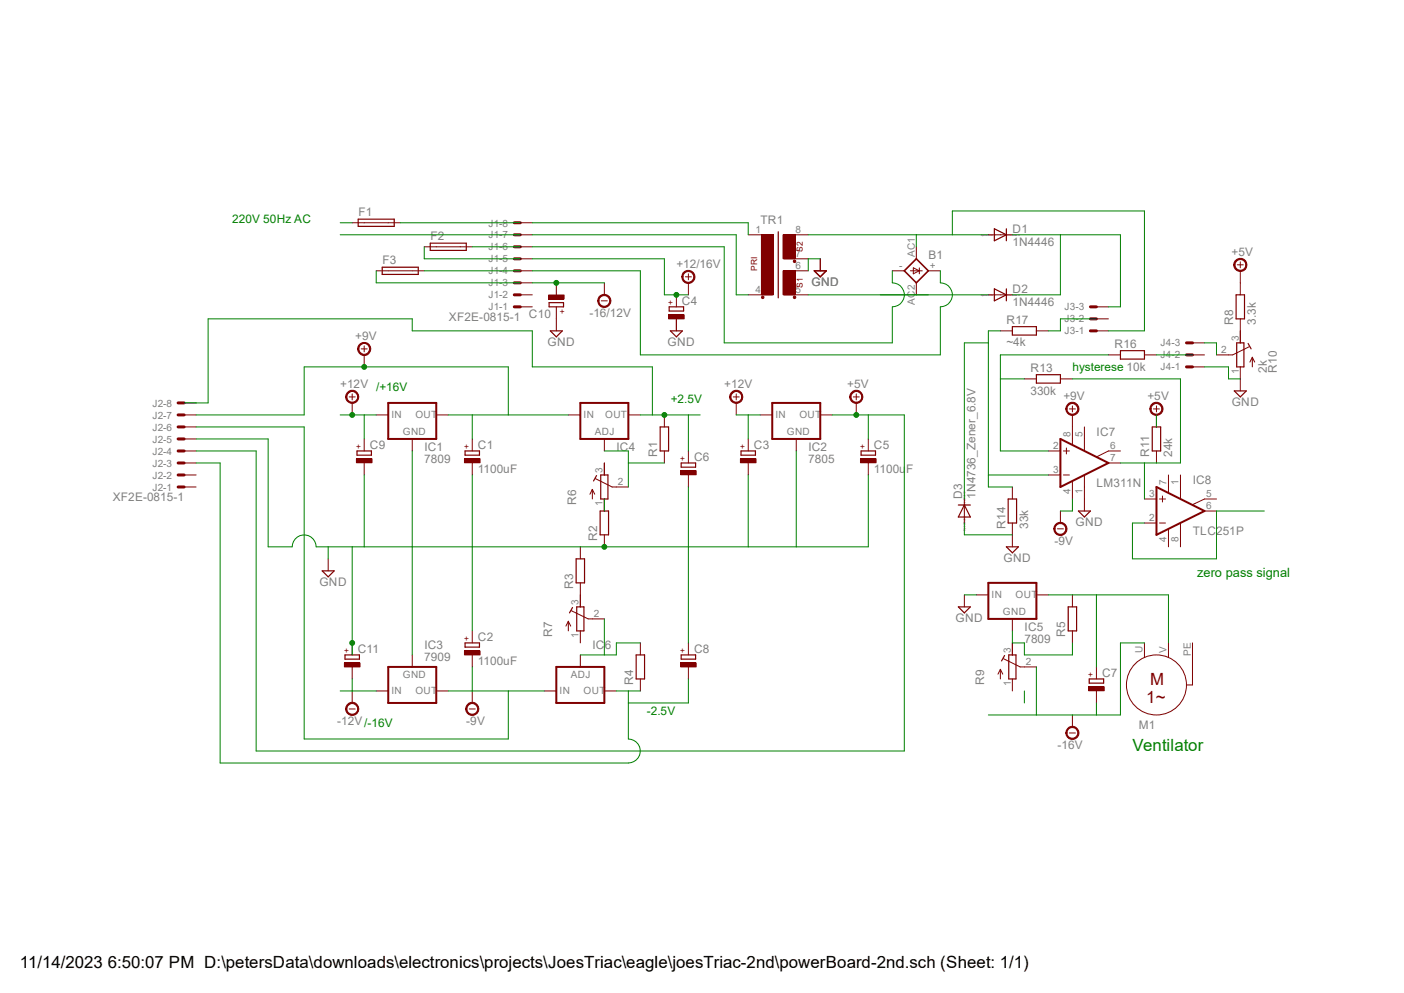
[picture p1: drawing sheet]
<svg xmlns="http://www.w3.org/2000/svg" width="297mm" height="210mm" viewBox="0 0 297 210" stroke-linecap="round" stroke-linejoin="round" font-family="sans-serif">
<path d="M164.6 49v14" fill="none" stroke="#800000" stroke-width=".25"/>
<path d="M161.2 62.7h.3v.4h-.3z" fill-rule="evenodd" fill="#800000"/>
<path d="M161.2 62.7h.3v.4h-.3z" fill="none" stroke="#800000" stroke-width=".21"/>
<path d="M167.9 62.7h.4v.4h-.4z" fill-rule="evenodd" fill="#800000"/>
<path d="M167.9 62.7h.4v.4h-.4z" fill="none" stroke="#800000" stroke-width=".21"/>
<path d="M167.9 55.1h.4v.4h-.4z" fill-rule="evenodd" fill="#800000"/>
<path d="M167.9 55.1h.4v.4h-.4z" fill="none" stroke="#800000" stroke-width=".21"/>
<path d="M161.1 49.7h2.5v12.7h-2.5z" fill-rule="evenodd" fill="#800000"/>
<path d="M161.1 49.7h2.5v12.7h-2.5z" fill="none" stroke="#800000" stroke-width=".21"/>
<path d="M165.7 49.7h2.5v5h-2.5z" fill-rule="evenodd" fill="#800000"/>
<path d="M165.7 49.7h2.5v5h-2.5z" fill="none" stroke="#800000" stroke-width=".21"/>
<path d="M165.7 57.3h2.5v5.1h-2.5z" fill-rule="evenodd" fill="#800000"/>
<g fill="none" stroke="#800000" stroke-width=".21">
<path d="M74.5 47.1h10.2M79.6 57.3h10.1M89.7 52.2h10.2M110.1 49.7h2.5M110.1 57.3h2.5M110.1 54.7h2.5M110.1 59.8h2.5M110.1 52.2h2.5M110.1 47.1h2.5M145 58.5h1.3M145.6 57.9v1.3M158.3 49.7h5.1"/>
<path d="M165.7 57.3h2.5v5.1h-2.5zM165.9 49.7h5.1M165.9 57.3h5.1M165.9 54.7h5.1M173.5 54.7v2.6M188.8 57.3h2.5M192.6 57.3h2.5M193.2 56.6l1.3 .7-1.3 .6zM193.8 52.2v2.5M193.8 59.8v2.6M194.5 56.6v1.3M196.4 57.3h2.5"/>
<path d="M110.1 62.4h2.5M110.1 64.9h2.5M158.3 62.4h5.1M165.9 62.4h5.1"/>
</g>
<path d="M108.8 59.8h1.3M108.8 57.3h1.3M108.8 54.7h1.3M108.8 52.2h1.3M108.8 49.7h1.3M108.8 47.1h1.3M108.8 64.9h1.3M108.8 62.4h1.3" fill="none" stroke="#800000" stroke-width=".64"/>
<path d="M191.3 57.3l2.5-2.6 2.6 2.6-2.6 2.5z" fill="none" stroke="#800000" stroke-width=".34"/>
<path d="M75.8 46.4h7.6v1.5h-7.6zM80.9 56.5h7.6v1.5h-7.6zM91 51.4h7.6v1.6h-7.6zM172.3 57.3h2.5l-1.3 1.2z" fill="none" stroke="#800000" stroke-width=".25"/>
<path d="M144.5 57.7a1.41 1.41 0 0 1 2.3 0 1.41 1.41 0 0 1-.7 2.2 1.41 1.41 0 0 1-1.9-1.4h.3a1.15 1.15 0 0 1 1.7-.9 1.15 1.15 0 0 1 .2 1.9 1.15 1.15 0 0 1-1.9-.5v-.5h-.3z" fill-rule="evenodd" fill="#800000"/>
<path d="M144.5 57.7a1.41 1.41 0 0 1 2.3 0 1.41 1.41 0 0 1-.7 2.2 1.41 1.41 0 0 1-1.9-1.4h.3a1.15 1.15 0 0 1 1.7-.9 1.15 1.15 0 0 1 .2 1.9 1.15 1.15 0 0 1-1.9-.5v-.5h-.3zM145.6 59.8v2.6M73.9 83.9h1.2M74.5 83.3v1.3" fill="none" stroke="#800000" stroke-width=".21"/>
<path d="M73.4 83.1a1.39 1.39 0 0 1 2.3 .1 1.39 1.39 0 0 1-.8 2.1 1.39 1.39 0 0 1-1.8-1.4h.3a1.15 1.15 0 0 1 1.5-1.1 1.15 1.15 0 0 1 .4 1.9 1.15 1.15 0 0 1-1.9-.4v-.4h-.3z" fill-rule="evenodd" fill="#800000"/>
<path d="M73.4 83.1a1.39 1.39 0 0 1 2.3 .1 1.39 1.39 0 0 1-.8 2.1 1.39 1.39 0 0 1-1.8-1.4h.3a1.15 1.15 0 0 1 1.5-1.1 1.15 1.15 0 0 1 .4 1.9 1.15 1.15 0 0 1-1.9-.4v-.4h-.3zM74.5 85.2v2.6M73.9 149.9h1.2" fill="none" stroke="#800000" stroke-width=".21"/>
<path d="M73.4 149.1a1.39 1.39 0 0 1 2.3 .1 1.39 1.39 0 0 1-.8 2.1 1.39 1.39 0 0 1-1.8-1.4h.3a1.15 1.15 0 0 1 1.5-1.1 1.15 1.15 0 0 1 .4 1.9 1.15 1.15 0 0 1-1.9-.4v-.4h-.3z" fill-rule="evenodd" fill="#800000"/>
<g fill="none" stroke="#800000" stroke-width=".21">
<path d="M38.9 87.8h2.6M38.9 97.9h2.6M38.9 95.4h2.6M38.9 92.8h2.6M38.9 90.3h2.6M38.9 85.2h2.6M79.6 87.8h2.5M87.2 92.8v2.6M92.3 87.8h2.5M155.1 83.9h1.3M155.7 83.3v1.3M160.8 87.8h2.6"/>
<path d="M168.4 92.8v2.6M173.5 87.8h2.6M38.9 103h2.6M38.9 100.5h2.6M69.4 118.2v2.5M87.2 138.5v2.6M73.4 149.1a1.39 1.39 0 0 1 2.3 .1 1.39 1.39 0 0 1-.8 2.1 1.39 1.39 0 0 1-1.8-1.4h.3a1.15 1.15 0 0 1 1.5-1.1 1.15 1.15 0 0 1 .4 1.9 1.15 1.15 0 0 1-1.9-.4v-.4h-.3zM74.5 146.1v2.6M79.6 146.1h2.5M92.3 146.1h2.5"/>
</g>
<path d="M68.2 120.7h2.5l-1.3 1.3z" fill="none" stroke="#800000" stroke-width=".25"/>
<path d="M82.1 85.2h10.2v7.6h-10.2zM163.4 85.2h10.1v7.6h-10.1zM82.1 141.1h10.2v7.6h-10.2z" fill="none" stroke="#800000" stroke-width=".42"/>
<path d="M37.7 97.9h1.2M37.7 95.4h1.2M37.7 92.8h1.2M37.7 90.3h1.2M37.7 87.8h1.2M37.7 85.2h1.2M37.7 103h1.2M37.7 100.5h1.2" fill="none" stroke="#800000" stroke-width=".64"/>
<path d="M154.7 83.1a1.39 1.39 0 0 1 2.2 .1 1.39 1.39 0 0 1-.8 2.1 1.39 1.39 0 0 1-1.8-1.4h.3a1.15 1.15 0 0 1 1.6-1.1 1.15 1.15 0 0 1 .4 1.9 1.15 1.15 0 0 1-1.9-.4l-.1-.4h-.3z" fill-rule="evenodd" fill="#800000"/>
<path d="M76.4 73.8h1.3M77 73.2v1.2M154.7 83.1a1.39 1.39 0 0 1 2.2 .1 1.39 1.39 0 0 1-.8 2.1 1.39 1.39 0 0 1-1.8-1.4h.3a1.15 1.15 0 0 1 1.6-1.1 1.15 1.15 0 0 1 .4 1.9 1.15 1.15 0 0 1-1.9-.4l-.1-.4h-.3zM155.7 85.2v2.6" fill="none" stroke="#800000" stroke-width=".21"/>
<path d="M76 72.9a1.39 1.39 0 0 1 2.2 .2 1.39 1.39 0 0 1-.8 2 1.39 1.39 0 0 1-1.8-1.3h.3a1.13 1.13 0 0 1 1.5-1.1 1.13 1.13 0 0 1 .4 1.8 1.13 1.13 0 0 1-1.8-.3l-.1-.4h-.3z" fill-rule="evenodd" fill="#800000"/>
<path d="M76 72.9a1.39 1.39 0 0 1 2.2 .2 1.39 1.39 0 0 1-.8 2 1.39 1.39 0 0 1-1.8-1.3h.3a1.13 1.13 0 0 1 1.5-1.1 1.13 1.13 0 0 1 .4 1.8 1.13 1.13 0 0 1-1.8-.3l-.1-.4h-.3zM77 75.1v2.5M99.3 149.9h1.2" fill="none" stroke="#800000" stroke-width=".21"/>
<path d="M98.8 149.1a1.39 1.39 0 0 1 2.3 .1 1.39 1.39 0 0 1-.8 2.1 1.39 1.39 0 0 1-1.8-1.4h.3a1.13 1.13 0 0 1 1.5-1.1 1.13 1.13 0 0 1 .4 1.9 1.13 1.13 0 0 1-1.9-.4v-.4h-.3z" fill-rule="evenodd" fill="#800000"/>
<g fill="none" stroke="#800000" stroke-width=".21">
<path d="M120.2 87.8h2.6M127.8 92.8v2.6M132.9 87.8h2.6M140.5 87.8v2.5M140.5 95.4v2.5M122.8 115.7v2.5M127.8 105.5v2.6M127.8 113.1v2.6M122.8 123.3v2.5M122.8 138.5v2.6M135.5 136v2.5M242.1 136v3"/>
<path d="M247.2 136v3M252.3 136v8.9h-1.2M98.8 149.1a1.39 1.39 0 0 1 2.3 .1 1.39 1.39 0 0 1-.8 2.1 1.39 1.39 0 0 1-1.8-1.4h.3a1.13 1.13 0 0 1 1.5-1.1 1.13 1.13 0 0 1 .4 1.9 1.13 1.13 0 0 1-1.9-.4v-.4h-.3zM99.9 146.1v2.6M115.1 146.1h2.6M127.8 146.1h2.6M135.5 143.6v2.5"/>
<circle cx="244.6" cy="144.9" r="6.4"/>
</g>
<path d="M122.8 85.2h10.1v7.6h-10.1zM117.7 141.1h10.1v7.6h-10.1z" fill="none" stroke="#800000" stroke-width=".42"/>
<path d="M98.4 95.4h3v.9h-3zM139.7 90.3h1.7v5.1h-1.7zM121.9 118.2h1.8v5.1h-1.8zM127 108.1h1.7v5h-1.7zM134.6 138.5h1.8v5.1h-1.8z" fill="none" stroke="#800000" stroke-width=".25"/>
<path d="M98.3 97h3.3v.9h-3.3z" fill-rule="evenodd" fill="#800000"/>
<path d="M98.3 97h3.3v.9h-3.3zM99.9 92.8v2.6M99.9 97.9v2.6" fill="none" stroke="#800000" stroke-width=".21"/>
<path d="M98.4 136h3v.9h-3z" fill="none" stroke="#800000" stroke-width=".25"/>
<path d="M98.3 137.7h3.3v.8h-3.3z" fill-rule="evenodd" fill="#800000"/>
<path d="M98.3 137.7h3.3v.8h-3.3zM99.9 133.4v2.6M99.9 138.5v2.6" fill="none" stroke="#800000" stroke-width=".21"/>
<path d="M156.8 95.4h3v.9h-3z" fill="none" stroke="#800000" stroke-width=".25"/>
<path d="M156.6 97h3.3v.9h-3.3z" fill-rule="evenodd" fill="#800000"/>
<path d="M156.6 97h3.3v.9h-3.3zM158.3 92.8v2.6M158.3 97.9v2.6" fill="none" stroke="#800000" stroke-width=".21"/>
<path d="M144.1 97.9h3.1v.9h-3.1z" fill="none" stroke="#800000" stroke-width=".25"/>
<path d="M144 99.6h3.3v.8h-3.3z" fill-rule="evenodd" fill="#800000"/>
<path d="M144 99.6h3.3v.8h-3.3zM145.6 95.4v2.5M145.6 100.5v2.5" fill="none" stroke="#800000" stroke-width=".21"/>
<path d="M144.1 138.5h3.1v.9h-3.1z" fill="none" stroke="#800000" stroke-width=".25"/>
<path d="M144 140.2h3.3v.9h-3.3z" fill-rule="evenodd" fill="#800000"/>
<path d="M145.6 136v2.5M144 140.2h3.3v.9h-3.3zM145.6 141.1v2.5" fill="none" stroke="#800000" stroke-width=".21"/>
<path d="M75.5 95.4h3.1v.9h-3.1z" fill="none" stroke="#800000" stroke-width=".25"/>
<path d="M75.4 97h3.3v.9h-3.3z" fill-rule="evenodd" fill="#800000"/>
<path d="M75.4 97h3.3v.9h-3.3zM77 92.8v2.6M77 97.9v2.6" fill="none" stroke="#800000" stroke-width=".21"/>
<path d="M73 138.5h3v.9h-3z" fill="none" stroke="#800000" stroke-width=".25"/>
<path d="M72.9 140.2h3.3v.9h-3.3z" fill-rule="evenodd" fill="#800000"/>
<path d="M180.5 83.9h1.3M181.1 83.3v1.3M74.5 136v2.5M72.9 140.2h3.3v.9h-3.3zM74.5 141.1v2.5" fill="none" stroke="#800000" stroke-width=".21"/>
<path d="M180.1 83.1a1.39 1.39 0 0 1 2.2 .1 1.39 1.39 0 0 1-.8 2.1 1.39 1.39 0 0 1-1.8-1.4h.3a1.15 1.15 0 0 1 1.6-1.1 1.15 1.15 0 0 1 .4 1.9 1.15 1.15 0 0 1-1.9-.4l-.1-.4h-.3z" fill-rule="evenodd" fill="#800000"/>
<path d="M180.1 83.1a1.39 1.39 0 0 1 2.2 .1 1.39 1.39 0 0 1-.8 2.1 1.39 1.39 0 0 1-1.8-1.4h.3a1.15 1.15 0 0 1 1.6-1.1 1.15 1.15 0 0 1 .4 1.9 1.15 1.15 0 0 1-1.9-.4l-.1-.4h-.3zM181.1 85.2v2.6" fill="none" stroke="#800000" stroke-width=".21"/>
<path d="M182.2 95.4h3v.9h-3z" fill="none" stroke="#800000" stroke-width=".25"/>
<path d="M182 97h3.3v.9h-3.3z" fill-rule="evenodd" fill="#800000"/>
<path d="M182 97h3.3v.9h-3.3zM183.7 92.8v2.6M183.7 97.9v2.6M204 125.8v2.6M206.5 125.8h2.6M214.2 130.9v2.5M219.2 125.8h2.6M226.2 155h1.3" fill="none" stroke="#800000" stroke-width=".21"/>
<path d="M209.1 123.3h10.1v7.6h-10.1z" fill="none" stroke="#800000" stroke-width=".42"/>
<path d="M202.7 128.4h2.6l-1.3 1.2z" fill="none" stroke="#800000" stroke-width=".25"/>
<path d="M225.8 154.1a1.39 1.39 0 0 1 2.2 .2 1.39 1.39 0 0 1-.8 2.1 1.39 1.39 0 0 1-1.7-1.4h.2a1.15 1.15 0 0 1 1.7-.9 1.15 1.15 0 0 1 .2 1.9 1.15 1.15 0 0 1-1.8-.6l-.1-.4h-.2z" fill-rule="evenodd" fill="#800000"/>
<path d="M212.3 139.3l3.5 1.8h3.4M214.2 136v2.5M226.9 125.8v2.6M226.9 133.4v2.6M211.6 141.6v2M211.6 141.6l-.5 1M211.6 141.6l.5 1M214.2 143.6v2.5M225.8 154.1a1.39 1.39 0 0 1 2.2 .2 1.39 1.39 0 0 1-.8 2.1 1.39 1.39 0 0 1-1.7-1.4h.2a1.15 1.15 0 0 1 1.7-.9 1.15 1.15 0 0 1 .2 1.9 1.15 1.15 0 0 1-1.8-.6l-.1-.4h-.2zM226.9 151.2v2.6" fill="none" stroke="#800000" stroke-width=".21"/>
<path d="M141.6 64.9h3v.9h-3zM212.5 138.6l-.6 1.2M213.4 138.5h1.5v5.1h-1.5zM226 128.4h1.8v5h-1.8z" fill="none" stroke="#800000" stroke-width=".25"/>
<path d="M141.4 66.6h3.3v.8h-3.3z" fill-rule="evenodd" fill="#800000"/>
<path d="M141.4 66.6h3.3v.8h-3.3zM143.1 62.4v2.5M143.1 67.4v2.6" fill="none" stroke="#800000" stroke-width=".21"/>
<path d="M116.2 64h3v.9h-3zM141.8 70h2.6l-1.3 1.2z" fill="none" stroke="#800000" stroke-width=".25"/>
<path d="M116 62.4h3.3v.8h-3.3z" fill-rule="evenodd" fill="#800000"/>
<path d="M117.7 59.8v2.6M116 62.4h3.3v.8h-3.3zM117.7 64.9v5.1M127.2 63.6h1.3" fill="none" stroke="#800000" stroke-width=".21"/>
<path d="M116.4 70h2.6l-1.3 1.2z" fill="none" stroke="#800000" stroke-width=".25"/>
<path d="M126.7 62.7a1.4 1.4 0 0 1 2.3 .1 1.4 1.4 0 0 1-.7 2.1 1.4 1.4 0 0 1-1.9-1.3h.3a1.15 1.15 0 0 1 1.7-.9 1.15 1.15 0 0 1 .2 1.9 1.15 1.15 0 0 1-1.9-.6v-.4h-.3z" fill-rule="evenodd" fill="#800000"/>
<path d="M127.8 59.8v2.6M126.7 62.7a1.4 1.4 0 0 1 2.3 .1 1.4 1.4 0 0 1-.7 2.1 1.4 1.4 0 0 1-1.9-1.3h.3a1.15 1.15 0 0 1 1.7-.9 1.15 1.15 0 0 1 .2 1.9 1.15 1.15 0 0 1-1.9-.6v-.4h-.3z" fill="none" stroke="#800000" stroke-width=".21"/>
<path d="M230.4 143.6h3.1v.9h-3.1z" fill="none" stroke="#800000" stroke-width=".25"/>
<path d="M230.3 145.2h3.3v.9h-3.3z" fill-rule="evenodd" fill="#800000"/>
<g fill="none" stroke="#800000" stroke-width=".21">
<path d="M209.1 49.7h5.1M261.7 56h1.3M262.4 55.4v1.2M262.4 59.8v2.6M209.1 62.4h5.1M262.4 67.4v5.1M262.4 77.6v2.5M264.3 73.3l-3.5 1.8h-3.5M264.9 75.6v2M264.9 75.6l.5 1M264.9 75.6l-.5 1M127.8 97.9v2.6"/>
<path d="M221.8 95.4h2.5M225 95.4h1.2M225.6 94.7v1.3M226.9 90.3v3.7M229.4 90.3v5M234.5 97.9h2.5M237 95.4h-2.5l-2.5 1.2M125.3 103.5v2M125.3 103.5l-.5 1M125.3 103.5l.5 1M125.9 101.2l3.6 1.8h3.4M127.8 105.5v2.6"/>
<path d="M221.8 100.5h2.5M225 100.5h1.2M226.9 101.8v3.7M229.4 100.5v5M120.2 131.4v2M120.2 131.4l-.5 1M120.2 131.4l.5 1M120.9 129.2l3.5 1.7h3.4M122.8 125.8v2.6M122.8 133.4v2.6M230.3 145.2h3.3v.9h-3.3zM231.9 141.1v2.5"/>
<path d="M231.9 146.1v2.6"/>
</g>
<path d="M210.4 48.4l2.5 1.3-2.5 1.2zM212.9 48.4v2.5M210.4 61.1l2.5 1.3-2.5 1.2zM212.9 61.1v2.5M261.5 62.4h1.8v5h-1.8zM261.6 72.5h1.5v5.1h-1.5zM264 72.6l.7 1.2M126.2 100.6l-.6 1.1M127.1 100.5h1.5v5h-1.5zM121.1 128.5l-.6 1.1M122 128.4h1.5v5h-1.5z" fill="none" stroke="#800000" stroke-width=".25"/>
<path d="M224.3 92.8l10.2 5.1-10.2 5.1z" fill="none" stroke="#800000" stroke-width=".42"/>
<path d="M261.3 55.1a1.4 1.4 0 0 1 2.3 .2 1.4 1.4 0 0 1-.8 2.1 1.4 1.4 0 0 1-1.8-1.4h.2a1.15 1.15 0 0 1 1.6-1.1 1.15 1.15 0 0 1 .4 1.9 1.15 1.15 0 0 1-1.9-.4l-.1-.4h-.2z" fill-rule="evenodd" fill="#800000"/>
<path d="M261.3 55.1a1.4 1.4 0 0 1 2.3 .2 1.4 1.4 0 0 1-.8 2.1 1.4 1.4 0 0 1-1.8-1.4h.2a1.15 1.15 0 0 1 1.6-1.1 1.15 1.15 0 0 1 .4 1.9 1.15 1.15 0 0 1-1.9-.4l-.1-.4h-.2zM262.4 57.3v2.5M226.2 86.5h1.3M226.9 85.9v1.2M262.4 80.1v2.6" fill="none" stroke="#800000" stroke-width=".21"/>
<path d="M261.1 82.7h2.6l-1.3 1.2z" fill="none" stroke="#800000" stroke-width=".25"/>
<path d="M225.8 85.6a1.39 1.39 0 0 1 2.2 .2 1.39 1.39 0 0 1-.8 2 1.39 1.39 0 0 1-1.7-1.3h.2a1.15 1.15 0 0 1 1.7-1 1.15 1.15 0 0 1 .2 1.9 1.15 1.15 0 0 1-1.8-.5l-.1-.4h-.2z" fill-rule="evenodd" fill="#800000"/>
<path d="M225.8 85.6a1.39 1.39 0 0 1 2.2 .2 1.39 1.39 0 0 1-.8 2 1.39 1.39 0 0 1-1.7-1.3h.2a1.15 1.15 0 0 1 1.7-1 1.15 1.15 0 0 1 .2 1.9 1.15 1.15 0 0 1-1.8-.5l-.1-.4h-.2zM226.9 87.8v2.5M223.7 111.8h1.3" fill="none" stroke="#800000" stroke-width=".21"/>
<path d="M223.3 111a1.4 1.4 0 0 1 2.2 .1 1.4 1.4 0 0 1-.8 2.1 1.4 1.4 0 0 1-1.8-1.4h.3a1.15 1.15 0 0 1 1.7-.9 1.15 1.15 0 0 1 .2 1.9 1.15 1.15 0 0 1-1.9-.5v-.5h-.3z" fill-rule="evenodd" fill="#800000"/>
<path d="M244 86.5h1.3M244.6 85.9v1.2M223.3 111a1.4 1.4 0 0 1 2.2 .1 1.4 1.4 0 0 1-.8 2.1 1.4 1.4 0 0 1-1.8-1.4h.3a1.15 1.15 0 0 1 1.7-.9 1.15 1.15 0 0 1 .2 1.9 1.15 1.15 0 0 1-1.9-.5v-.5h-.3zM224.3 108.1v2.5" fill="none" stroke="#800000" stroke-width=".21"/>
<path d="M243.5 85.6a1.4 1.4 0 0 1 2.3 .1 1.4 1.4 0 0 1-.7 2.1 1.4 1.4 0 0 1-1.9-1.3h.3a1.15 1.15 0 0 1 1.7-1 1.15 1.15 0 0 1 .2 1.9 1.15 1.15 0 0 1-1.9-.5v-.4h-.3z" fill-rule="evenodd" fill="#800000"/>
<g fill="none" stroke="#800000" stroke-width=".21">
<path d="M211.6 70h2.6M219.2 70h2.6M231.9 70h2.6M231.9 67.4h2.6M231.9 64.9h2.6M234.5 75.1h2.5M242.1 75.1h2.5M252.3 75.1h2.5M252.3 77.6h2.5M252.3 72.5h2.5M216.7 80.1h2.5M224.3 80.1h2.6"/>
<path d="M243.5 85.6a1.4 1.4 0 0 1 2.3 .1 1.4 1.4 0 0 1-.7 2.1 1.4 1.4 0 0 1-1.9-1.3h.3a1.15 1.15 0 0 1 1.7-1 1.15 1.15 0 0 1 .2 1.9 1.15 1.15 0 0 1-1.9-.5v-.4h-.3zM244.6 87.8v2.5M244.6 95.4v2.5M204 105.5v5.1M214.2 103v2.5M214.2 110.6v5.1M229.4 105.5v2.6M242.1 105.5h2.5M242.1 110.6h2.5M245.3 105.5h1.2M245.3 110.6h1.2M245.9 104.9v1.3"/>
<path d="M247.2 100.5v3.7M247.2 112v3.7M249.7 100.5v5M249.7 110.7v5M254.8 108.1h2.5M257.3 105.5h-2.5l-2.5 1.2"/>
</g>
<path d="M214.2 69.1h5v1.8h-5zM219.2 79.2h5.1v1.8h-5.1zM237 74.2h5.1v1.7h-5.1zM243.8 90.3h1.7v5.1h-1.7zM202.7 106.8h2.6M204 106.8l1.3 2.5h-2.6zM212.9 115.7h2.5l-1.2 1.2zM213.3 105.5h1.8v5.1h-1.8zM228.1 108.1h2.6l-1.3 1.2z" fill="none" stroke="#800000" stroke-width=".25"/>
<path d="M244.6 103l10.2 5.1-10.2 5z" fill="none" stroke="#800000" stroke-width=".42"/>
<path d="M230.7 70h1.2M230.7 67.4h1.2M230.7 64.9h1.2M251 77.6h1.3M251 75.1h1.3M251 72.5h1.3" fill="none" stroke="#800000" stroke-width=".64"/>
<g fill="none" stroke="#008000" stroke-width=".21">
<path d="M72 49.7h38.1M79.6 57.3v2.5h30.5M84.7 47.1h25.4M89.7 52.2v2.5h20.4M89.7 57.3h20.4M99.9 52.2h10.2M112.6 52.2h40.6v20.3h35.6v-7.6a2.54 2.54 0 0 0 2.5-2.5 2.54 2.54 0 0 0-2.5-2.6v-2.5M112.6 47.1h45.7v2.6M112.6 49.7h43.1v12.7h2.6M171 49.7h38.1M173.5 54.7h-2.5v2.6M193.8 49.7v2.5"/>
<path d="M201.5 49.7v-5.1h40.6v25.4h-7.6M186.2 62.4h22.9M41.5 92.8h15.2v22.9h5.1a2.54 2.54 0 0 1 2.5-2.6 2.54 2.54 0 0 1 2.6 2.6M87.2 95.4v43.1M77 100.5v15.2h-2.5v22.8M87.2 115.7h12.7M99.9 100.5v32.9M204 125.8h2.5"/>
</g>
<circle cx="74.5" cy="136" r=".51" fill="#008000"/>
<g fill="none" stroke="#008000" stroke-width=".21">
<path d="M168.4 95.4v20.3M66.9 115.7h7.6M69.4 115.7v2.5M77 115.7h10.2M145.6 103v33M158.3 100.5v15.2M183.7 100.5v15.2h-83.8"/>
<circle cx="74.5" cy="136" r=".51"/>
</g>
<circle cx="127.8" cy="115.7" r=".51" fill="#008000"/>
<g fill="none" stroke="#008000" stroke-width=".21">
<path d="M112.6 54.7h27.9v7.7h5.1M254.8 77.6h5.1v2.5h2.5M204 110.6v2.5h10.2"/>
<circle cx="127.8" cy="115.7" r=".51"/>
</g>
<circle cx="143.1" cy="62.4" r=".51" fill="#008000"/>
<g fill="none" stroke="#008000" stroke-width=".21">
<path d="M72 87.8h2.5"/>
<circle cx="143.1" cy="62.4" r=".51"/>
</g>
<circle cx="74.5" cy="87.8" r=".51" fill="#008000"/>
<g fill="none" stroke="#008000" stroke-width=".21">
<path d="M112.6 59.8h15.2M74.5 87.8h5.1M77 87.8v5M155.7 87.8h5.1M158.3 87.8v5M242.1 136h-5.1v15.2h-27.9M72 146.1h7.6M74.5 143.6v2.5M219.2 141.1v10.1M231.9 148.7v2.5"/>
<circle cx="74.5" cy="87.8" r=".51"/>
</g>
<circle cx="117.7" cy="59.8" r=".51" fill="#008000"/>
<g fill="none" stroke="#008000" stroke-width=".21">
<path d="M72 47.1h2.5M77 77.6h-12.7v10.2h-22.8M216.7 146.1v2.6"/>
<circle cx="117.7" cy="59.8" r=".51"/>
</g>
<circle cx="77" cy="77.6" r=".51" fill="#008000"/>
<g fill="none" stroke="#008000" stroke-width=".21">
<path d="M77 77.6h30.5v10.2M38.9 85.2h5.1v-17.8h43.2v2.6h25.4v7.6h25.4v10.2M41.5 97.9h5.1v63.5h86.3a2.54 2.54 0 0 0 2.5-2.6 2.54 2.54 0 0 0-2.5-2.5v-10.2M41.5 90.3h22.8v66h43.2v-10.2M94.8 87.8h25.4M99.9 87.8v5M127.8 95.4h5.1v7.6M132.9 97.9h7.6M135.5 87.8h12.6M145.6 87.8v7.6M226.9 105.5v2.6h-2.6M94.8 146.1h20.3"/>
<path d="M99.9 141.1v5M130.4 146.1h5.1M145.6 143.6v5.1h-12.7"/>
<circle cx="77" cy="77.6" r=".51"/>
</g>
<circle cx="140.5" cy="87.8" r=".51" fill="#008000"/>
<g fill="none" stroke="#008000" stroke-width=".21">
<path d="M176.1 87.8h15.2v71h-137.1v-63.4h-12.7"/>
<circle cx="140.5" cy="87.8" r=".51"/>
</g>
<circle cx="181.1" cy="87.8" r=".51" fill="#008000"/>
<g fill="none" stroke="#008000" stroke-width=".21">
<path d="M112.6 57.3h22.9v17.8h63.4v-10.2a2.54 2.54 0 0 0 2.6-2.5 2.54 2.54 0 0 0-2.6-2.6v-2.5M214.2 49.7h22.8v15.2h-2.5M224.3 49.7v12.7h-10.1M171 62.4h25.4M209.1 72.5h-5.1v33M211.6 70h-2.5v33h5.1M231.9 67.4h-7.6v2.6h-2.5M234.5 75.1h-22.9v20.3h10.2M244.6 75.1h7.7M254.8 72.5h2.5v2.6M183.7 87.8v5M211.6 80.1h5.1"/>
<path d="M226.9 80.1h22.8v17.8h-12.7M242.1 97.9v7.6M244.6 87.8v2.5M127.8 105.5v2.6M209.1 100.5h12.7M267.5 108.1h-10.2v10.1h-17.7v-7.6h2.5M127.8 130.9v7.6M135.5 136h-5.1v2.5h-7.6M214.2 133.4v2.6h2.5v2.5h10.2v-2.5M221.8 125.8h25.4v10.2M231.9 125.8v15.3"/>
<circle cx="181.1" cy="87.8" r=".51"/>
</g>
<g font-size="3.6" fill="#800000">
<text x="242.5" y="148.7">1~</text>
<text x="243.3" y="144.9">M</text>
</g>
<text font-size="3.6" fill="#008000" x="239.6" y="158.8">Ventilator</text>
<text font-size="3.6" x="4.2" y="204.7">11/14/2023 6:50:07 PM D:\petersData\downloads\electronics\projects\JoesTriac\eagle\joesTriac-2nd\powerBoard-2nd.sch (Sheet: 1/1)</text>
<text font-size="2.7" fill="#008000" x="253.3" y="122">zero pass signal</text>
<g font-size="2.5" fill="#008000">
<text x="49.1" y="47.2">220V 50Hz AC</text>
<text x="79.6" y="82.7">/+16V</text>
<text x="226.9" y="78.4">hysterese 10k</text>
<text x="141.9" y="85.2">+2.5V</text>
<text x="136.8" y="151.2">-2.5V</text>
</g>
<g font-size="2.5" fill="#808080">
<text x="75.8" y="45.8">F1</text>
<text x="160.9" y="47.4">TR1</text>
<text x="91.1" y="50.8">F2</text>
<text x="214.2" y="52">1N4446</text>
<text x="214.2" y="49.2">D1</text>
<text x="80.9" y="55.9">F3</text>
<text x="143.1" y="56.6">+12/16V</text>
<text x="196.4" y="54.7">B1</text>
<text x="260.5" y="54.1">+5V</text>
<text x="144.3" y="64.4">C4</text>
<text x="171.7" y="60.5">GND</text>
<text x="214.2" y="64.7">1N4446</text>
<text x="214.2" y="61.9">D2</text>
<text x="75.1" y="71.9">+9V</text>
<text x="95" y="67.9">XF2E-0815-1</text>
<text x="111.9" y="67.2">C10</text>
<text x="124.7" y="67.1">-16/12V</text>
<text x="212.9" y="68.5">R17</text>
<text x="260.9" y="68.7" transform="rotate(-90 260.9 68.7)">R8</text>
<text x="265.7" y="68.7" transform="rotate(-90 265.7 68.7)">3.3k</text>
<text x="115.8" y="73.2">GND</text>
<text x="141.2" y="73.2">GND</text>
<text x="212.9" y="73.3">~4k</text>
<text x="235.8" y="73.6">R16</text>
<text x="72" y="82">+12V</text>
<text x="153.2" y="82">+12V</text>
<text x="179.2" y="82">+5V</text>
<text x="218" y="83.4">330k</text>
<text x="218" y="78.7">R13</text>
<text x="268" y="78.9" transform="rotate(-90 268 78.9)">2k</text>
<text x="270.1" y="78.8" transform="rotate(-90 270.1 78.8)">R10</text>
<text x="225" y="84.6">+9V</text>
<text x="242.7" y="84.6">+5V</text>
<text x="260.6" y="85.9">GND</text>
<text x="78.2" y="94.9">C9</text>
<text x="89.8" y="95.4">IC1</text>
<text x="101.1" y="94.9">C1</text>
<text x="130.4" y="95.4">IC4</text>
<text x="159.5" y="94.9">C3</text>
<text x="171" y="95.4">IC2</text>
<text x="184.9" y="94.9">C5</text>
<text x="232" y="92.2">IC7</text>
<text x="89.7" y="97.9">7809</text>
<text x="101.1" y="100">1100uF</text>
<text x="139" y="96.6" transform="rotate(-90 139 96.6)">R1</text>
<text x="146.8" y="97.4">C6</text>
<text x="171" y="97.9">7805</text>
<text x="184.8" y="100">1100uF</text>
<text x="243.1" y="96.6" transform="rotate(-90 243.1 96.6)">R11</text>
<text x="247.9" y="96.6" transform="rotate(-90 247.9 96.6)">24k</text>
<text x="23.8" y="106">XF2E-0815-1</text>
<text x="121.9" y="106.8" transform="rotate(-90 121.9 106.8)">R6</text>
<text x="203.5" y="105.5" transform="rotate(-90 203.5 105.5)">D3</text>
<text x="206.3" y="105.5" transform="rotate(-90 206.3 105.5)">1N4736_Zener_6.8V</text>
<text x="232" y="103">LM311N</text>
<text x="252.3" y="102.4">IC8</text>
<text x="212.7" y="111.8" transform="rotate(-90 212.7 111.8)">R14</text>
<text x="217.5" y="111.9" transform="rotate(-90 217.5 111.9)">33k</text>
<text x="227.5" y="111.3">GND</text>
<text x="252.3" y="113.1">TLC251P</text>
<text x="126.3" y="114.3" transform="rotate(-90 126.3 114.3)">R2</text>
<text x="212.3" y="118.8">GND</text>
<text x="223.1" y="115.3">-9V</text>
<text x="67.6" y="123.9">GND</text>
<text x="121.2" y="124.5" transform="rotate(-90 121.2 124.5)">R3</text>
<text x="202.1" y="131.5">GND</text>
<text x="89.8" y="137.2">IC3</text>
<text x="101.1" y="135.5">C2</text>
<text x="116.8" y="134.7" transform="rotate(-90 116.8 134.7)">R7</text>
<text x="125.4" y="137.2">IC6</text>
<text x="216.7" y="136">7809</text>
<text x="216.8" y="133.4">IC5</text>
<text x="225.3" y="134.7" transform="rotate(-90 225.3 134.7)">R5</text>
<text x="75.7" y="138.1">C11</text>
<text x="89.7" y="139.8">7909</text>
<text x="101.1" y="140.6">1100uF</text>
<text x="146.8" y="138.1">C8</text>
<text x="233.1" y="143.1">C7</text>
<text x="133.9" y="144.8" transform="rotate(-90 133.9 144.8)">R4</text>
<text x="208.2" y="144.8" transform="rotate(-90 208.2 144.8)">R9</text>
<text x="71.3" y="153.4">-12V/-16V</text>
<text x="98.6" y="153.4">-9V</text>
<text x="240.9" y="154.3">M1</text>
<text x="223.7" y="158.5">-16V</text>
</g>
<g font-size="2.1" fill="#808080">
<text x="103.3" y="47.9">J1-8</text>
<text x="103.3" y="53">J1-6</text>
<text x="103.3" y="50.4">J1-7</text>
<text x="159.9" y="49.3">1</text>
<text x="168.3" y="49.3">8</text>
<text x="103.3" y="58">J1-4</text>
<text x="103.3" y="55.5">J1-5</text>
<text x="168.3" y="56.9">6</text>
<text x="168.3" y="54.4">7</text>
<text x="190.2" y="56.9">-</text>
<text x="193.5" y="54.4" transform="rotate(-90 193.5 54.4)">AC1</text>
<text x="196.7" y="56.9">+</text>
<text x="103.3" y="65.7">J1-1</text>
<text x="103.3" y="63.1">J1-2</text>
<text x="103.3" y="60.6">J1-3</text>
<text x="159.9" y="62">4</text>
<text x="168.3" y="62">5</text>
<text x="193.5" y="64.4" transform="rotate(-90 193.5 64.4)">AC2</text>
<text x="225.2" y="65.7">J3-3</text>
<text x="225.2" y="70.7">J3-1</text>
<text x="225.2" y="68.2">J3-2</text>
<text x="245.5" y="75.8">J4-2</text>
<text x="245.5" y="73.3">J4-3</text>
<text x="258.3" y="74.7">2</text>
<text x="262" y="72.2" transform="rotate(-90 262 72.2)">3</text>
<text x="245.5" y="78.4">J4-1</text>
<text x="262" y="79.1" transform="rotate(-90 262 79.1)">1</text>
<text x="32.3" y="88.5">J2-7</text>
<text x="32.3" y="86">J2-8</text>
<text x="82.8" y="88.4">IN</text>
<text x="87.9" y="88.4">OUT</text>
<text x="123.4" y="88.4">IN</text>
<text x="128" y="88.4">OUT</text>
<text x="164" y="88.4">IN</text>
<text x="169.1" y="88.4">OUT</text>
<text x="32.3" y="93.6">J2-5</text>
<text x="32.3" y="91.1">J2-6</text>
<text x="85.2" y="92.1">GND</text>
<text x="125.9" y="92.1">ADJ</text>
<text x="166.5" y="92.1">GND</text>
<text x="222.8" y="95">2</text>
<text x="226.5" y="92.5" transform="rotate(-90 226.5 92.5)">8</text>
<text x="229" y="92.5" transform="rotate(-90 229 92.5)">5</text>
<text x="234.8" y="95">6</text>
<text x="32.3" y="101.2">J2-2</text>
<text x="32.3" y="98.7">J2-3</text>
<text x="32.3" y="96.1">J2-4</text>
<text x="127.5" y="100.1" transform="rotate(-90 127.5 100.1)">3</text>
<text x="222.8" y="100.1">3</text>
<text x="234.8" y="97.5">7</text>
<text x="32.3" y="103.8">J2-1</text>
<text x="127.5" y="107.1" transform="rotate(-90 127.5 107.1)">1</text>
<text x="130.7" y="102.6">2</text>
<text x="226.5" y="104.5" transform="rotate(-90 226.5 104.5)">4</text>
<text x="229" y="104.5" transform="rotate(-90 229 104.5)">1</text>
<text x="243.1" y="105.2">3</text>
<text x="246.8" y="102.6" transform="rotate(-90 246.8 102.6)">7</text>
<text x="249.3" y="102.6" transform="rotate(-90 249.3 102.6)">1</text>
<text x="255.1" y="105.2">5</text>
<text x="255.1" y="107.7">6</text>
<text x="243.1" y="110.2">2</text>
<text x="246.8" y="114.7" transform="rotate(-90 246.8 114.7)">4</text>
<text x="249.3" y="114.7" transform="rotate(-90 249.3 114.7)">8</text>
<text x="122.4" y="128" transform="rotate(-90 122.4 128)">3</text>
<text x="125.6" y="130.6">2</text>
<text x="209.8" y="126.4">IN</text>
<text x="212.2" y="130.1">GND</text>
<text x="214.8" y="126.4">OUT</text>
<text x="122.4" y="135" transform="rotate(-90 122.4 135)">1</text>
<text x="85.2" y="143.3">GND</text>
<text x="120.8" y="143.3">ADJ</text>
<text x="213.8" y="138.2" transform="rotate(-90 213.8 138.2)">3</text>
<text x="217" y="140.7">2</text>
<text x="241.7" y="138.1" transform="rotate(-90 241.7 138.1)">U</text>
<text x="246.8" y="138.1" transform="rotate(-90 246.8 138.1)">V</text>
<text x="251.9" y="138.7" transform="rotate(-90 251.9 138.7)">PE</text>
<text x="82.8" y="146.8">IN</text>
<text x="87.9" y="146.8">OUT</text>
<text x="118.4" y="146.8">IN</text>
<text x="123.4" y="146.8">OUT</text>
<text x="213.8" y="145.1" transform="rotate(-90 213.8 145.1)">1</text>
</g>
<g font-size="1.8" fill="#800000">
<text x="169.8" y="53.3" transform="rotate(-90 169.8 53.3)">S2</text>
<text x="160.2" y="57.2" transform="rotate(-90 160.2 57.2)">PRI</text>
<text x="142.5" y="64.5" transform="rotate(-90 142.5 64.5)">+</text>
<text x="169.8" y="60.9" transform="rotate(-90 169.8 60.9)">S1</text>
<text x="119.6" y="66.4" transform="rotate(-90 119.6 66.4)">+</text>
<text x="76.5" y="95" transform="rotate(-90 76.5 95)">+</text>
<text x="99.3" y="95" transform="rotate(-90 99.3 95)">+</text>
<text x="157.7" y="95" transform="rotate(-90 157.7 95)">+</text>
<text x="183.1" y="95" transform="rotate(-90 183.1 95)">+</text>
<text x="145" y="97.5" transform="rotate(-90 145 97.5)">+</text>
<text x="99.3" y="135.6" transform="rotate(-90 99.3 135.6)">+</text>
<text x="73.9" y="138.1" transform="rotate(-90 73.9 138.1)">+</text>
<text x="145" y="138.1" transform="rotate(-90 145 138.1)">+</text>
<text x="231.4" y="143.2" transform="rotate(-90 231.4 143.2)">+</text>
</g>
<g font-size=".6" fill="#800080">
<text x="207.5" y="49.9">SpiceOrder 1</text>
<text x="212.6" y="49.9">SpiceOrder 2</text>
<text x="207.5" y="62.6">SpiceOrder 1</text>
<text x="212.6" y="62.6">SpiceOrder 2</text>
<text x="204.2" y="107.2" transform="rotate(-90 204.2 107.2)">SpiceOrder 2</text>
<text x="204.2" y="112.2" transform="rotate(-90 204.2 112.2)">SpiceOrder 1</text>
</g>
</svg>
